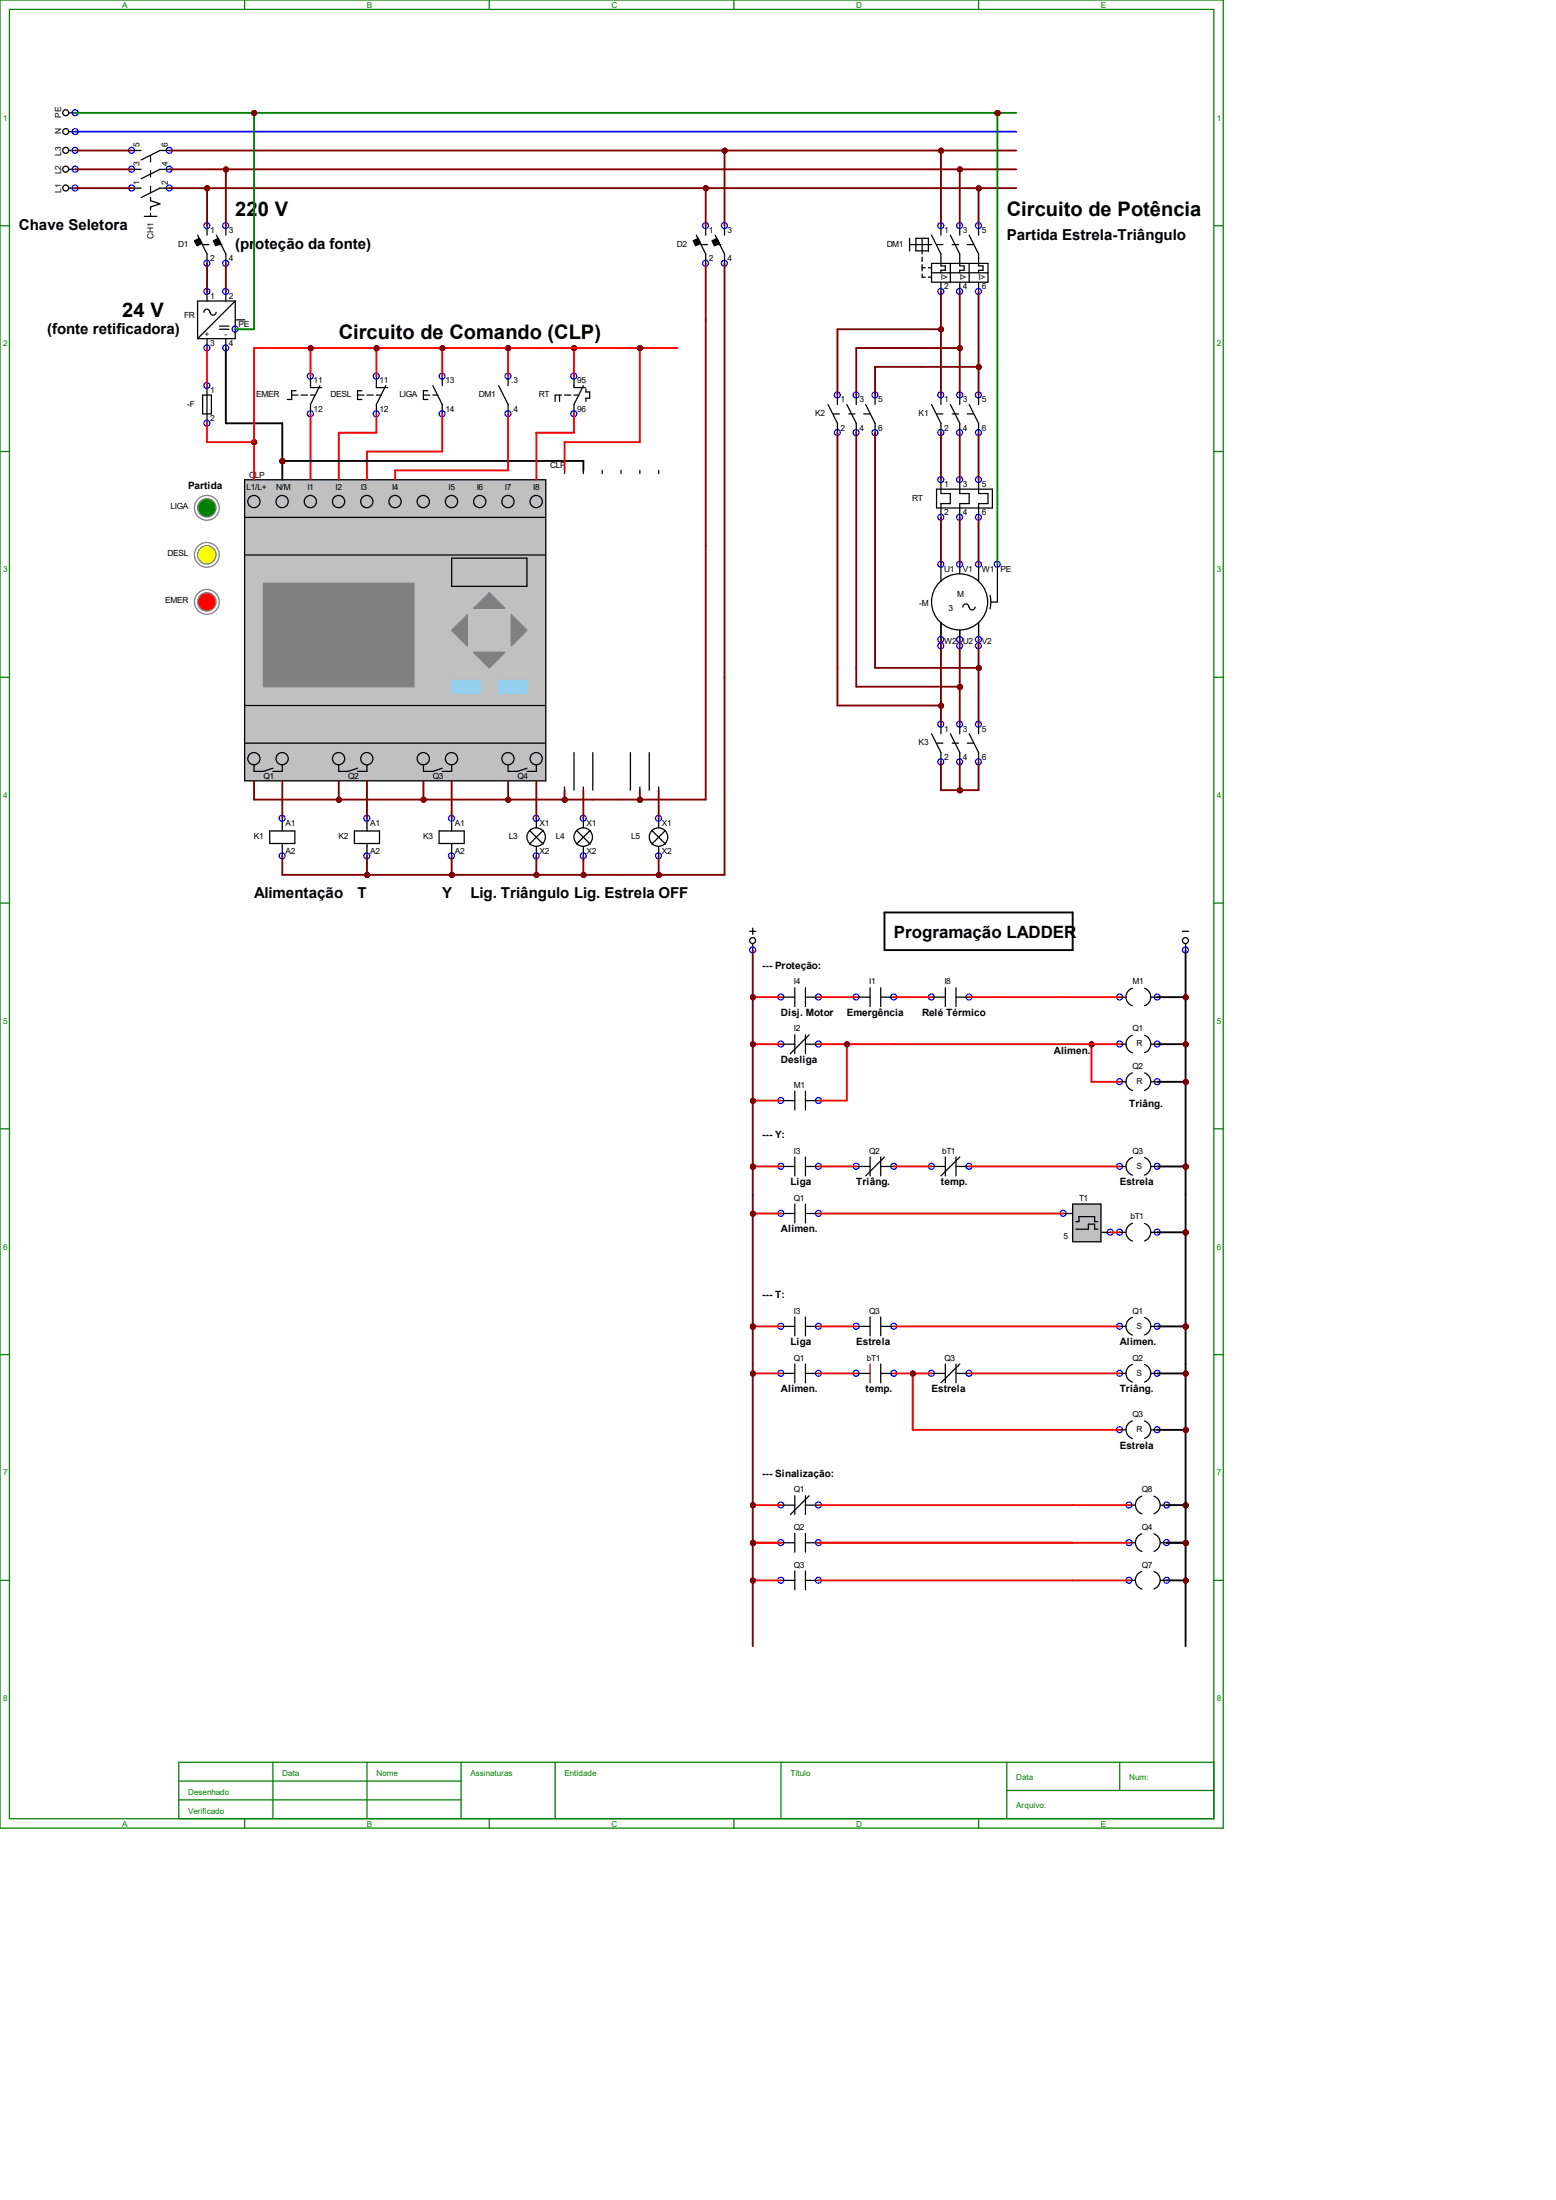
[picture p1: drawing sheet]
<svg xmlns="http://www.w3.org/2000/svg" width="210mm" height="297mm" viewBox="0 0 210 297" stroke-linecap="round" stroke-linejoin="round" font-family="sans-serif">
<g fill="none" stroke="#008000" stroke-width=".17">
<path d="M0 0h165.1v246.8h-165.1zM1.3 1.3h162.5v244.2h-162.5zM33 0v1.3M66 0v1.3M99.1 0v1.3M132.1 0v1.3M0 30.5h1.3M163.8 30.5h1.3M0 61h1.3M163.8 61h1.3M0 91.4h1.3M163.8 91.4h1.3"/>
<path d="M0 121.9h1.3M163.8 121.9h1.3M0 152.4h1.3M163.8 152.4h1.3M0 182.9h1.3M163.8 182.9h1.3M0 213.4h1.3M163.8 213.4h1.3M36.8 237.9v7.6M49.5 237.9v7.6M62.2 237.9v7.6M74.9 237.9v7.6"/>
<path d="M105.4 237.9v7.6M135.9 237.9v7.6M151.1 237.9v3.8M163.8 237.9h-139.7v7.6M24.1 240.5h38.1M24.1 243h38.1M33 245.5v1.3M66 245.5v1.3M99.1 245.5v1.3M132.1 245.5v1.3M135.9 241.7h27.9"/>
</g>
<circle cx="160" cy="157.5" r=".28" fill="#f00" stroke="#800000" stroke-width=".17"/>
<g fill="none" stroke="#000" stroke-width=".17">
<path d="M9.3 17.8h.9M9.3 15.2h.9M9.3 25.4h.9M9.3 22.9h.9M9.3 20.3h.9M17.8 25.4h1.2M17.8 22.9h1.2M17.8 20.3h1.2M19.5 29.2h1.7M20.3 21v.8M20.3 23v.9M20.3 25.1v.9"/>
<path d="M20.3 26.7v.4l1.3 .4-1.3 .4v.5M20.3 28.8v.4M22.9 25.4h-1.3l-2.6 1.3M22.9 22.9h-1.3l-2.6 1.2M22.9 20.3h-1.3l-2.6 1.3M26.7 31.7l1.2 2.6v1.3M27.3 33h.9M27.9 30.5v1.2M27.9 39.4v1.2M29.1 33h.9M29.2 31.7l1.3 2.6v1.3M30.5 30.5v1.2"/>
<path d="M30.5 39.4v1.2M27.9 45.7v1.3M28.3 42.2a.4 .4 0 0 0-.4-.5 .4 .4 0 0 0-.4 .5M29.2 42.2a.4 .4 0 0 1-.4 .3 .4 .4 0 0 1-.4-.3M29.6 44h1.3M29.6 44.4h1.3M30.5 45.7v1.3M31.7 43.2h1.3M31.7 40.6h-5v5.1M31.7 40.6v5.1h-5M31.7 40.6l-5 5.1M101.2 125.7h.8"/>
<path d="M101.6 125.3v.9M101.6 127.4v.9M159.6 125.7h.8M160 127.4v.9"/>
<circle cx="8.9" cy="15.2" r=".4"/>
<circle cx="8.9" cy="17.8" r=".4"/>
<circle cx="8.9" cy="20.3" r=".4"/>
<circle cx="8.9" cy="25.4" r=".4"/>
<circle cx="8.9" cy="22.8" r=".4"/>
<circle cx="101.6" cy="127" r=".4"/>
<circle cx="160" cy="127" r=".4"/>
</g>
<g fill="none" stroke="#00f" stroke-width=".17">
<circle cx="10.1" cy="15.2" r=".4"/>
<circle cx="10.1" cy="17.8" r=".4"/>
<circle cx="10.1" cy="22.8" r=".4"/>
<circle cx="10.1" cy="25.4" r=".4"/>
<circle cx="10.1" cy="20.3" r=".4"/>
<circle cx="17.8" cy="22.8" r=".4"/>
<circle cx="17.8" cy="25.4" r=".4"/>
<circle cx="17.8" cy="20.3" r=".4"/>
<circle cx="22.8" cy="22.8" r=".4"/>
<circle cx="22.8" cy="20.3" r=".4"/>
<circle cx="22.8" cy="25.4" r=".4"/>
<circle cx="27.9" cy="39.3" r=".4"/>
<circle cx="27.9" cy="30.5" r=".4"/>
<circle cx="27.9" cy="35.5" r=".4"/>
<circle cx="30.5" cy="39.3" r=".4"/>
<circle cx="30.5" cy="35.5" r=".4"/>
<circle cx="30.5" cy="30.5" r=".4"/>
<circle cx="27.9" cy="47" r=".4"/>
<circle cx="30.5" cy="47" r=".4"/>
<circle cx="31.7" cy="44.4" r=".4"/>
<circle cx="101.6" cy="128.2" r=".4"/>
<circle cx="160" cy="128.2" r=".4"/>
</g>
<g fill="#000" stroke="#000" stroke-width=".17">
<path d="M26.2 32.5l.7-.3 .4 .7-.7 .3z" fill-rule="evenodd"/>
<path d="M28.8 32.5l.7-.3 .3 .7-.7 .3z" fill-rule="evenodd"/>
</g>
<g fill="#f00" stroke="#800000" stroke-width=".17">
<circle cx="28" cy="25.4" r=".28"/>
<circle cx="30.5" cy="22.9" r=".28"/>
<circle cx="34.3" cy="15.3" r=".28"/>
</g>
<g fill="none" stroke="#00f" stroke-width=".17">
<circle cx="27.9" cy="57.1" r=".4"/>
<circle cx="27.9" cy="52" r=".4"/>
</g>
<g fill="none" stroke="#000" stroke-width=".17">
<path d="M27.3 53.3h1.2v2.6h-1.2zM27.9 52.1v5M33 64.8h40.7v40.6h-40.7zM33 69.8h40.7M33 74.9h40.7M61 75.4h10.1v3.8h-10.1zM33 95.2h40.7M33 100.3h40.7M34.3 103.3v.8h1.3l1.2-.4M38.1 103.3v.8h-1.3M45.7 103.3v.8h1.3l1.3-.4M49.5 103.3v.8h-1.2"/>
<path d="M57.1 103.3v.8h1.3l1.3-.4M61 103.3v.8h-1.3M68.6 103.3v.8h1.2l1.3-.4M72.4 103.3v.8h-1.3"/>
<circle cx="34.3" cy="67.7" r=".83"/>
<circle cx="38.1" cy="67.7" r=".83"/>
<circle cx="41.9" cy="67.7" r=".83"/>
<circle cx="45.7" cy="67.7" r=".83"/>
<circle cx="49.5" cy="67.7" r=".83"/>
<circle cx="53.3" cy="67.7" r=".83"/>
<circle cx="57.1" cy="67.7" r=".83"/>
<circle cx="60.9" cy="67.7" r=".83"/>
<circle cx="64.7" cy="67.7" r=".83"/>
<circle cx="68.6" cy="67.7" r=".83"/>
<circle cx="72.4" cy="67.7" r=".83"/>
<circle cx="34.3" cy="102.4" r=".83"/>
<circle cx="38.1" cy="102.4" r=".83"/>
<circle cx="45.7" cy="102.4" r=".83"/>
<circle cx="49.5" cy="102.4" r=".83"/>
<circle cx="57.1" cy="102.4" r=".83"/>
<circle cx="60.9" cy="102.4" r=".83"/>
<circle cx="68.6" cy="102.4" r=".83"/>
<circle cx="72.4" cy="102.4" r=".83"/>
</g>
<path d="M33 64.8h40.7v40.6h-40.7z" fill-rule="evenodd" fill="#c0c0c0" stroke="#c0c0c0" stroke-width=".17"/>
<g fill="#808080" stroke="#808080" stroke-width=".17">
<path d="M35.6 78.7h20.3v14h-20.3z" fill-rule="evenodd"/>
<path d="M63.9 88.1h4.3l-2.2 2.1z" fill-rule="evenodd"/>
<path d="M66 80l2.2 2.1h-4.3z" fill-rule="evenodd"/>
<path d="M61 85.1l2.1-2.1v4.2z" fill-rule="evenodd"/>
<path d="M69 83l2.1 2.1-2.1 2.1z" fill-rule="evenodd"/>
</g>
<g fill="#96d0ff" stroke="#96d0ff" stroke-width=".17">
<path d="M61 91.9h3.8v1.7h-3.8z" fill-rule="evenodd"/>
<path d="M67.3 91.9h3.8v1.7h-3.8z" fill-rule="evenodd"/>
</g>
<circle cx="34.3" cy="59.7" r=".28" fill="#f00" stroke="#800000" stroke-width=".17"/>
<g fill="none" stroke="#00f" stroke-width=".17">
<circle cx="41.9" cy="55.9" r=".4"/>
<circle cx="41.9" cy="50.8" r=".4"/>
<circle cx="59.7" cy="50.8" r=".4"/>
<circle cx="59.7" cy="55.9" r=".4"/>
<circle cx="68.6" cy="55.9" r=".4"/>
<circle cx="68.6" cy="50.8" r=".4"/>
</g>
<g fill="none" stroke="#000" stroke-width=".17">
<path d="M39.4 53.3h.8M40 52.7h-.6v1.2h-.6M40.6 53.3h.9M41.9 50.8v1.5h1.5M41.9 53.3h.7M43.2 52.1l-1.3 2.5v1.3M57.1 53.3h.9M57.7 52.7h-.6v1.2h.6M58.4 53.3h.7M58.4 52.1l1.3 2.5v1.3M59.7 50.8v1.3M67.3 52.1l1.3 2.5v1.3"/>
<path d="M68.6 50.8v1.3"/>
</g>
<g fill="#f00" stroke="#800000" stroke-width=".17">
<circle cx="41.9" cy="47" r=".28"/>
<circle cx="50.8" cy="47" r=".28"/>
<circle cx="59.7" cy="47" r=".28"/>
<circle cx="68.6" cy="47" r=".28"/>
</g>
<g fill="none" stroke="#00f" stroke-width=".17">
<circle cx="50.8" cy="55.9" r=".4"/>
<circle cx="50.8" cy="50.8" r=".4"/>
<circle cx="38.1" cy="115.5" r=".4"/>
<circle cx="38.1" cy="110.5" r=".4"/>
<circle cx="72.4" cy="115.5" r=".4"/>
<circle cx="72.4" cy="110.5" r=".4"/>
</g>
<g fill="none" stroke="#000" stroke-width=".17">
<path d="M48.3 53.3h.8M48.9 52.7h-.6v1.2h.6M49.5 53.3h.9M50.8 50.8v1.5h1.5M50.8 53.3h.7M52.1 52.1l-1.3 2.5v1.3M36.4 112.2h3.4v1.7h-3.4zM38.1 110.5v1.7M38.1 113.9v1.7M71.5 112.1l1.8 1.9M72.4 110.5v1.3M72.4 114.3v1.3"/>
<path d="M73.3 112.1l-1.8 1.9"/>
<circle cx="72.4" cy="113" r="1.25"/>
</g>
<g fill="#f00" stroke="#800000" stroke-width=".17">
<circle cx="45.7" cy="108" r=".28"/>
<circle cx="57.2" cy="108" r=".28"/>
<circle cx="68.6" cy="108" r=".28"/>
<circle cx="49.6" cy="118.1" r=".28"/>
<circle cx="61" cy="118.1" r=".28"/>
<circle cx="72.4" cy="118.1" r=".28"/>
</g>
<g fill="none" stroke="#00f" stroke-width=".17">
<circle cx="95.2" cy="30.5" r=".4"/>
<circle cx="95.2" cy="35.5" r=".4"/>
<circle cx="97.8" cy="30.5" r=".4"/>
<circle cx="97.8" cy="35.5" r=".4"/>
</g>
<path d="M94 31.7l1.2 2.6v1.3M94.7 33h.8M95.2 30.5v1.2M96.4 33h.9M96.5 31.7l1.3 2.6v1.3M97.8 30.5v1.2" fill="none" stroke="#000" stroke-width=".17"/>
<g fill="#000" stroke="#000" stroke-width=".17">
<path d="M93.6 32.5l.6-.3 .4 .7-.7 .3z" fill-rule="evenodd"/>
<path d="M96.1 32.5l.7-.3 .3 .7-.7 .3z" fill-rule="evenodd"/>
</g>
<g fill="#f00" stroke="#800000" stroke-width=".17">
<circle cx="95.3" cy="25.4" r=".28"/>
<circle cx="97.8" cy="20.3" r=".28"/>
</g>
<circle cx="27.9" cy="74.9" r="1.67" fill="none" stroke="#808080" stroke-width=".17"/>
<circle cx="27.9" cy="74.9" r="1.25" fill="#ff0" stroke="#808080" stroke-width=".17"/>
<circle cx="27.9" cy="68.6" r="1.67" fill="none" stroke="#808080" stroke-width=".17"/>
<circle cx="27.9" cy="68.6" r="1.25" fill="#008000" stroke="#808080" stroke-width=".17"/>
<g fill="none" stroke="#00f" stroke-width=".17">
<circle cx="127" cy="39.3" r=".4"/>
<circle cx="127" cy="30.5" r=".4"/>
<circle cx="129.5" cy="39.3" r=".4"/>
<circle cx="129.5" cy="30.5" r=".4"/>
<circle cx="132.1" cy="39.3" r=".4"/>
<circle cx="132.1" cy="30.5" r=".4"/>
<circle cx="127" cy="53.3" r=".4"/>
<circle cx="127" cy="58.4" r=".4"/>
<circle cx="129.5" cy="58.4" r=".4"/>
<circle cx="129.5" cy="53.3" r=".4"/>
<circle cx="132.1" cy="58.4" r=".4"/>
<circle cx="132.1" cy="53.3" r=".4"/>
</g>
<g fill="none" stroke="#000" stroke-width=".17">
<path d="M122.8 32.2v1.7M122.8 33h2.9M123.6 32.2h1.7v1.7h-1.7zM124.5 32.2v2.1M124.5 34.7v.6M124.5 35.7v.9M124.5 37v.4h.4M124.5 36.2h.4M125.3 36.2h.4M125.3 37.4h.4M125.7 31.7l1.3 2.6v1.6h.6v.6h-.6v.3M125.7 35.6h7.6v2.5h-7.6z"/>
<path d="M125.7 36.8h7.6M126.4 33h.9M127 30.5v1.2M127 38.1v1.3M128.3 31.7l1.2 2.6v1.6h.6v.6h-.6v.3M128.3 35.6v2.5M128.5 33h.9M129.5 30.5v1.2M129.5 38.1v1.3M130.6 33h.8M130.8 31.7l1.3 2.6v1.6h.6v.6h-.6v.3M130.8 35.6v2.5"/>
<path d="M132.1 30.5v1.2M132.1 38.1v1.3M125.7 54.6l1.3 2.5v1.3M126.4 55.9h.9M127 53.3v1.3M128.3 54.6l1.2 2.5v1.3M128.5 55.9h.9M129.5 53.3v1.3M130.6 55.9h.8M130.8 54.6l1.3 2.5v1.3M132.1 53.3v1.3"/>
</g>
<circle cx="134.6" cy="15.3" r=".28" fill="#f00" stroke="#800000" stroke-width=".17"/>
<g fill="none" stroke="#00f" stroke-width=".17">
<circle cx="105.4" cy="157.5" r=".4"/>
<circle cx="110.5" cy="157.5" r=".4"/>
</g>
<path d="M105.4 157.5h1.9M107.3 156.2v2.5M108.7 157.5h1.8M108.7 156.2v2.5" fill="none" stroke="#000" stroke-width=".17"/>
<g fill="#f00" stroke="#800000" stroke-width=".17">
<circle cx="101.6" cy="157.5" r=".28"/>
<circle cx="127" cy="20.3" r=".28"/>
<circle cx="129.6" cy="22.9" r=".28"/>
<circle cx="132.1" cy="25.4" r=".28"/>
</g>
<g fill="none" stroke="#00f" stroke-width=".17">
<circle cx="105.4" cy="134.6" r=".4"/>
<circle cx="110.5" cy="134.6" r=".4"/>
<circle cx="115.5" cy="134.6" r=".4"/>
<circle cx="120.6" cy="134.6" r=".4"/>
<circle cx="151.1" cy="134.6" r=".4"/>
<circle cx="156.2" cy="134.6" r=".4"/>
</g>
<path d="M105.4 134.6h1.9M107.3 133.3v2.6M108.7 134.6h1.8M108.7 133.3v2.6M115.6 134.6h1.8M117.4 133.3v2.6M118.9 134.6h1.7M118.9 133.3v2.6M151.1 134.6h.9M152.8 133.4a1.25 1.25 0 0 0-.8 1.2 1.25 1.25 0 0 0 .9 1.2M154.5 133.4a1.25 1.25 0 0 1 .8 1.2 1.25 1.25 0 0 1-.8 1.2M155.4 134.6h.8" fill="none" stroke="#000" stroke-width=".17"/>
<g fill="#f00" stroke="#800000" stroke-width=".17">
<circle cx="101.6" cy="134.6" r=".28"/>
<circle cx="160" cy="157.5" r=".28"/>
<circle cx="160" cy="134.6" r=".28"/>
</g>
<g fill="none" stroke="#00f" stroke-width=".17">
<circle cx="152.4" cy="208.3" r=".4"/>
<circle cx="152.4" cy="203.2" r=".4"/>
<circle cx="157.5" cy="203.2" r=".4"/>
<circle cx="157.5" cy="208.3" r=".4"/>
</g>
<path d="M152.4 203.2h.8M152.4 208.3h.8M154.1 202a1.25 1.25 0 0 0-.9 1.2 1.25 1.25 0 0 0 .9 1.2M154.1 207.1a1.25 1.25 0 0 0-.9 1.2 1.25 1.25 0 0 0 .9 1.2M155.8 202a1.25 1.25 0 0 1 .8 1.2 1.25 1.25 0 0 1-.9 1.2M155.8 207.1a1.25 1.25 0 0 1 .8 1.2 1.25 1.25 0 0 1-.9 1.1M156.6 203.2h.9M156.6 208.3h.9" fill="none" stroke="#000" stroke-width=".17"/>
<g fill="#f00" stroke="#800000" stroke-width=".17">
<circle cx="160" cy="203.2" r=".28"/>
<circle cx="160" cy="208.3" r=".28"/>
<circle cx="101.6" cy="203.2" r=".28"/>
<circle cx="101.6" cy="208.3" r=".28"/>
</g>
<g fill="none" stroke="#00f" stroke-width=".17">
<circle cx="113" cy="53.3" r=".4"/>
<circle cx="113" cy="58.4" r=".4"/>
<circle cx="115.5" cy="58.4" r=".4"/>
<circle cx="115.5" cy="53.3" r=".4"/>
<circle cx="118.1" cy="53.3" r=".4"/>
<circle cx="118.1" cy="58.4" r=".4"/>
<circle cx="49.5" cy="110.5" r=".4"/>
<circle cx="49.5" cy="115.5" r=".4"/>
</g>
<path d="M111.8 54.6l1.2 2.5v1.3M112.4 55.9h.9M113 53.3v1.3M114.3 54.6l1.3 2.5v1.3M114.6 55.9h.8M115.6 53.3v1.3M116.6 55.9h.8M116.8 54.6l1.3 2.5v1.3M118.1 53.3v1.3M47.8 112.2h3.4v1.7h-3.4zM49.5 110.5v1.7M49.5 113.9v1.7" fill="none" stroke="#000" stroke-width=".17"/>
<g fill="#f00" stroke="#800000" stroke-width=".17">
<circle cx="127" cy="44.5" r=".28"/>
<circle cx="129.6" cy="47" r=".28"/>
<circle cx="132.1" cy="49.6" r=".28"/>
</g>
<g fill="none" stroke="#000" stroke-width=".17">
<path d="M76.2 63.5v.4M78.7 63.5v.4M81.3 63.5v.4M83.8 63.5v.4M86.4 63.5v.4M88.9 63.5v.4M76.2 106.3v.4M77.5 101.6v5.1M78.7 106.3v.4M80 101.6v5.1M85.1 101.6v5.1M86.4 106.3v.4"/>
<path d="M87.6 101.6v5.1M88.9 106.3v.4"/>
</g>
<g fill="#f00" stroke="#800000" stroke-width=".17">
<circle cx="76.2" cy="108" r=".28"/>
<circle cx="86.4" cy="108" r=".28"/>
<circle cx="38.1" cy="62.3" r=".28"/>
<circle cx="77.5" cy="47" r=".28"/>
</g>
<circle cx="27.9" cy="81.3" r="1.67" fill="none" stroke="#808080" stroke-width=".17"/>
<circle cx="27.9" cy="81.3" r="1.25" fill="#f00" stroke="#808080" stroke-width=".17"/>
<g fill="none" stroke="#00f" stroke-width=".17">
<circle cx="78.7" cy="110.5" r=".4"/>
<circle cx="78.7" cy="115.5" r=".4"/>
<circle cx="88.9" cy="110.5" r=".4"/>
<circle cx="88.9" cy="115.5" r=".4"/>
</g>
<g fill="none" stroke="#000" stroke-width=".17">
<path d="M77.8 112.1l1.9 1.9M78.7 110.5v1.3M78.7 114.3v1.3M79.7 112.1l-1.9 1.9M88 112.1l1.8 1.9M88.9 110.5v1.3M88.9 114.3v1.3M89.8 112.1l-1.8 1.9"/>
<circle cx="78.7" cy="113" r="1.25"/>
<circle cx="88.9" cy="113" r="1.25"/>
</g>
<g fill="#f00" stroke="#800000" stroke-width=".17">
<circle cx="88.9" cy="118.1" r=".28"/>
<circle cx="78.8" cy="118.1" r=".28"/>
</g>
<g fill="none" stroke="#00f" stroke-width=".17">
<circle cx="77.4" cy="50.8" r=".4"/>
<circle cx="77.4" cy="55.9" r=".4"/>
<circle cx="125.7" cy="134.6" r=".4"/>
<circle cx="130.8" cy="134.6" r=".4"/>
<circle cx="115.5" cy="157.5" r=".4"/>
<circle cx="120.6" cy="157.5" r=".4"/>
<circle cx="105.4" cy="163.8" r=".4"/>
<circle cx="110.5" cy="163.8" r=".4"/>
<circle cx="143.5" cy="163.8" r=".4"/>
<circle cx="149.8" cy="166.3" r=".4"/>
</g>
<g fill="none" stroke="#000" stroke-width=".17">
<path d="M75.5 53.3v.9M75.8 53.3h-.9v.9M76.2 53.3h.8M77.5 50.8v1.5h1.5M77.5 53.3h.6M78.7 52.1l-1.2 2.5v1.3M79.1 52.5v.4h.5v.9h-.5v.4M125.7 134.6h1.9M127.6 133.3v2.6M129 134.6h1.8M129 133.3v2.6M115.6 157.5h1.8"/>
<path d="M117.4 156.2v2.5M118.9 157.5h1.7M118.9 156.2v2.5M119.4 156.2l-2.6 2.5M105.4 163.8h1.9M107.3 162.6v2.5M108.7 163.8h1.8M108.7 162.6v2.5M143.5 163.8h1.3M144.8 162.6h3.8v5h-3.8zM145.2 164.9h.4v-.6h2.1v.6h.5M145.2 165.9h1.7v-.6h.8v.6h.5"/>
<path d="M148.6 166.4h1.3"/>
</g>
<path d="M144.8 162.6h3.8v5h-3.8z" fill-rule="evenodd" fill="#c0c0c0" stroke="#c0c0c0" stroke-width=".17"/>
<g fill="#f00" stroke="#800000" stroke-width=".17">
<circle cx="101.6" cy="163.9" r=".28"/>
<circle cx="160" cy="166.4" r=".28"/>
</g>
<circle cx="160" cy="179.1" r=".28" fill="#f00" stroke="#000" stroke-width=".17"/>
<g fill="none" stroke="#00f" stroke-width=".17">
<circle cx="105.4" cy="179" r=".4"/>
<circle cx="110.5" cy="179" r=".4"/>
</g>
<path d="M105.4 179.1h1.9M107.3 177.8v2.5M108.7 179.1h1.8M108.7 177.8v2.5" fill="none" stroke="#000" stroke-width=".17"/>
<circle cx="101.6" cy="179.1" r=".28" fill="#f00" stroke="#800000" stroke-width=".17"/>
<g fill="none" stroke="#00f" stroke-width=".17">
<circle cx="105.4" cy="185.4" r=".4"/>
<circle cx="110.5" cy="185.4" r=".4"/>
</g>
<path d="M105.4 185.4h1.9M107.3 184.1v2.6M108.7 185.4h1.8M108.7 184.1v2.6" fill="none" stroke="#000" stroke-width=".17"/>
<circle cx="101.6" cy="185.4" r=".28" fill="#f00" stroke="#000" stroke-width=".17"/>
<circle cx="160" cy="179.1" r=".28" fill="#f00" stroke="#800000" stroke-width=".17"/>
<g fill="none" stroke="#00f" stroke-width=".17">
<circle cx="115.5" cy="179" r=".4"/>
<circle cx="120.6" cy="179" r=".4"/>
<circle cx="125.7" cy="185.4" r=".4"/>
<circle cx="130.8" cy="185.4" r=".4"/>
<circle cx="105.4" cy="208.3" r=".4"/>
<circle cx="110.5" cy="208.3" r=".4"/>
<circle cx="152.4" cy="213.3" r=".4"/>
<circle cx="157.5" cy="213.3" r=".4"/>
</g>
<g fill="none" stroke="#000" stroke-width=".17">
<path d="M115.6 179.1h1.8M117.4 177.8v2.5M118.9 179.1h1.7M118.9 177.8v2.5M125.7 185.4h1.9M127.6 184.1v2.6M129 185.4h1.8M129 184.1v2.6M129.5 184.1l-2.5 2.6M105.4 208.3h1.9M107.3 207v2.5M108.7 208.3h1.8"/>
<path d="M108.7 207v2.5M152.4 213.4h.8M154.1 212.2a1.25 1.25 0 0 0-.9 1.1 1.25 1.25 0 0 0 .9 1.2M155.8 212.2a1.25 1.25 0 0 1 .8 1.1 1.25 1.25 0 0 1-.9 1.2M156.6 213.4h.9"/>
</g>
<g fill="#f00" stroke="#800000" stroke-width=".17">
<circle cx="160" cy="208.3" r=".28"/>
<circle cx="160" cy="213.4" r=".28"/>
<circle cx="101.6" cy="208.3" r=".28"/>
<circle cx="101.6" cy="213.4" r=".28"/>
</g>
<g fill="none" stroke="#00f" stroke-width=".17">
<circle cx="105.4" cy="213.3" r=".4"/>
<circle cx="110.5" cy="213.3" r=".4"/>
</g>
<path d="M105.4 213.4h1.9M107.3 212.1v2.5M108.7 213.4h1.8M108.7 212.1v2.5" fill="none" stroke="#000" stroke-width=".17"/>
<circle cx="38.1" cy="62.3" r=".28" fill="#f00" stroke="#800000" stroke-width=".17"/>
<g fill="none" stroke="#00f" stroke-width=".17">
<circle cx="151.1" cy="166.3" r=".4"/>
<circle cx="156.2" cy="166.3" r=".4"/>
<circle cx="105.4" cy="203.2" r=".4"/>
<circle cx="110.5" cy="203.2" r=".4"/>
</g>
<path d="M151.1 166.4h.9M152.8 165.2a1.25 1.25 0 0 0-.8 1.2 1.25 1.25 0 0 0 .9 1.1M154.5 165.2a1.25 1.25 0 0 1 .8 1.2 1.25 1.25 0 0 1-.8 1.1M155.4 166.4h.8M105.4 203.2h1.9M107.3 201.9v2.6M108.7 203.2h1.8M108.7 201.9v2.6M109.2 201.9l-2.5 2.6" fill="none" stroke="#000" stroke-width=".17"/>
<circle cx="160" cy="166.4" r=".28" fill="#f00" stroke="#800000" stroke-width=".17"/>
<g fill="none" stroke="#00f" stroke-width=".17">
<circle cx="127" cy="76.2" r=".4"/>
<circle cx="129.5" cy="76.2" r=".4"/>
<circle cx="132.1" cy="76.2" r=".4"/>
<circle cx="134.6" cy="76.2" r=".4"/>
<circle cx="127" cy="87.2" r=".4"/>
<circle cx="127" cy="97.8" r=".4"/>
<circle cx="127" cy="86.3" r=".4"/>
<circle cx="129.5" cy="86.3" r=".4"/>
<circle cx="129.5" cy="97.8" r=".4"/>
<circle cx="129.5" cy="87.2" r=".4"/>
<circle cx="132.1" cy="97.8" r=".4"/>
<circle cx="132.1" cy="86.3" r=".4"/>
<circle cx="132.1" cy="87.2" r=".4"/>
<circle cx="127" cy="102.8" r=".4"/>
<circle cx="129.5" cy="102.8" r=".4"/>
<circle cx="132.1" cy="102.8" r=".4"/>
</g>
<g fill="none" stroke="#000" stroke-width=".17">
<path d="M127 76.2v2.3M129.5 76.2v1.3M132.1 76.2v2.3M134.6 76.2v5.1h-.8M125.7 99.1l1.3 2.5v1.3M127 84.1v2.3M127 97.8v1.3M128.3 99.1l1.2 2.5v1.3M129.5 85.1v1.3M129.5 97.8v1.3M130.8 82a.4 .4 0 0 0-.4-.5 .4 .4 0 0 0-.4 .5M130.8 99.1l1.3 2.5v1.3"/>
<path d="M131.6 82a.4 .4 0 0 1-.4 .3 .4 .4 0 0 1-.4-.3M132.1 84.1v2.3M132.1 97.8v1.3M133.6 80.4l.1 .9-.1 .9M126.4 100.3h.9M128.5 100.3h.9M130.6 100.3h.8"/>
<circle cx="129.5" cy="81.3" r="3.8"/>
</g>
<path d="M119.4 123.2h25.4v5.1h-25.4z" fill="none" stroke="#000" stroke-width=".25"/>
<circle cx="129.6" cy="106.7" r=".28" fill="#f00" stroke="#800000" stroke-width=".17"/>
<g fill="none" stroke="#00f" stroke-width=".17">
<circle cx="127" cy="64.7" r=".4"/>
<circle cx="127" cy="69.8" r=".4"/>
<circle cx="129.5" cy="69.8" r=".4"/>
<circle cx="129.5" cy="64.7" r=".4"/>
<circle cx="132.1" cy="64.7" r=".4"/>
<circle cx="132.1" cy="69.8" r=".4"/>
</g>
<path d="M126.4 66h7.5v2.6h-7.5zM127 64.8v1.8h1.3v1.4h-1.3v1.8M129.5 64.8v1.8h1.3v1.4h-1.3v1.8M132.1 64.8v1.8h1.2v1.4h-1.2v1.8" fill="none" stroke="#000" stroke-width=".17"/>
<circle cx="134.6" cy="15.3" r=".28" fill="#f00" stroke="#800000" stroke-width=".17"/>
<g fill="none" stroke="#00f" stroke-width=".17">
<circle cx="60.9" cy="110.5" r=".4"/>
<circle cx="60.9" cy="115.5" r=".4"/>
</g>
<path d="M59.3 112.2h3.4v1.7h-3.4zM61 110.5v1.7M61 113.9v1.7" fill="none" stroke="#000" stroke-width=".17"/>
<circle cx="86.4" cy="47" r=".28" fill="#f00" stroke="#800000" stroke-width=".17"/>
<g fill="none" stroke="#00f" stroke-width=".17">
<circle cx="125.7" cy="157.5" r=".4"/>
<circle cx="130.8" cy="157.5" r=".4"/>
</g>
<path d="M125.7 157.5h1.9M127.6 156.2v2.5M129 157.5h1.8M129 156.2v2.5M129.5 156.2l-2.5 2.5" fill="none" stroke="#000" stroke-width=".17"/>
<circle cx="101.6" cy="141" r=".28" fill="#f00" stroke="#800000" stroke-width=".17"/>
<g fill="none" stroke="#00f" stroke-width=".17">
<circle cx="151.1" cy="157.5" r=".4"/>
<circle cx="151.1" cy="146" r=".4"/>
<circle cx="151.1" cy="140.9" r=".4"/>
<circle cx="156.2" cy="140.9" r=".4"/>
<circle cx="156.2" cy="146" r=".4"/>
<circle cx="156.2" cy="157.5" r=".4"/>
</g>
<path d="M152.8 139.8a1.25 1.25 0 0 0-.8 1.2 1.25 1.25 0 0 0 .9 1.1M154.5 139.8a1.25 1.25 0 0 1 .8 1.2 1.25 1.25 0 0 1-.8 1.1M151.1 157.5h.9M151.1 141h.9M151.1 146h.9M152.8 156.3a1.25 1.25 0 0 0-.8 1.2 1.25 1.25 0 0 0 .9 1.2M152.8 144.8a1.25 1.25 0 0 0-.8 1.2 1.25 1.25 0 0 0 .9 1.2M154.5 156.3a1.25 1.25 0 0 1 .8 1.2 1.25 1.25 0 0 1-.8 1.1M154.5 144.9a1.25 1.25 0 0 1 .8 1.1 1.25 1.25 0 0 1-.8 1.2M155.4 157.5h.8M155.4 141h.8M155.4 146h.8" fill="none" stroke="#000" stroke-width=".17"/>
<g fill="#f00" stroke="#800000" stroke-width=".17">
<circle cx="147.3" cy="141" r=".28"/>
<circle cx="160" cy="141" r=".28"/>
</g>
<g fill="none" stroke="#00f" stroke-width=".17">
<circle cx="151.1" cy="179" r=".4"/>
<circle cx="156.2" cy="179" r=".4"/>
<circle cx="115.5" cy="185.4" r=".4"/>
<circle cx="120.6" cy="185.4" r=".4"/>
</g>
<path d="M151.1 179.1h.9M152.8 177.9a1.25 1.25 0 0 0-.8 1.2 1.25 1.25 0 0 0 .9 1.1M154.5 177.9a1.25 1.25 0 0 1 .8 1.2 1.25 1.25 0 0 1-.8 1.1M155.4 179.1h.8M115.6 185.4h1.8M118.9 185.4h1.7M118.9 184.1v2.6" fill="none" stroke="#000" stroke-width=".17"/>
<path d="M117.4 184.1v2.6" fill="none" stroke="#800000" stroke-width=".17"/>
<circle cx="123.2" cy="185.4" r=".28" fill="#f00" stroke="#800000" stroke-width=".17"/>
<g fill="none" stroke="#00f" stroke-width=".17">
<circle cx="151.1" cy="185.4" r=".4"/>
<circle cx="151.1" cy="193" r=".4"/>
<circle cx="156.2" cy="193" r=".4"/>
<circle cx="156.2" cy="185.4" r=".4"/>
</g>
<path d="M151.1 185.4h.9M151.1 193h.9M152.8 184.2a1.25 1.25 0 0 0-.8 1.2 1.25 1.25 0 0 0 .9 1.2M152.8 191.8a1.25 1.25 0 0 0-.8 1.2 1.25 1.25 0 0 0 .9 1.2M154.5 184.2a1.25 1.25 0 0 1 .8 1.2 1.25 1.25 0 0 1-.8 1.2M154.5 191.8a1.25 1.25 0 0 1 .8 1.2 1.25 1.25 0 0 1-.8 1.2M155.4 185.4h.8M155.4 193h.8" fill="none" stroke="#000" stroke-width=".17"/>
<g fill="#f00" stroke="#800000" stroke-width=".17">
<circle cx="160" cy="185.4" r=".28"/>
<circle cx="160" cy="193.1" r=".28"/>
</g>
<g fill="none" stroke="#00f" stroke-width=".17">
<circle cx="105.4" cy="140.9" r=".4"/>
<circle cx="105.4" cy="148.6" r=".4"/>
<circle cx="110.5" cy="140.9" r=".4"/>
<circle cx="110.5" cy="148.6" r=".4"/>
</g>
<path d="M107.3 139.7v2.5M108.7 139.7v2.5M109.2 139.7l-2.5 2.5M105.4 141h1.9M105.4 148.6h1.9M107.3 147.3v2.6M108.7 141h1.8M108.7 147.3v2.6M108.7 148.6h1.8" fill="none" stroke="#000" stroke-width=".17"/>
<g fill="#f00" stroke="#800000" stroke-width=".17">
<circle cx="132.1" cy="90.2" r=".28"/>
<circle cx="129.6" cy="92.7" r=".28"/>
<circle cx="127" cy="95.3" r=".28"/>
<circle cx="101.6" cy="148.6" r=".28"/>
<circle cx="114.3" cy="141" r=".28"/>
<circle cx="160" cy="146.1" r=".28"/>
</g>
<g fill="#f00" stroke="#800000" stroke-width=".25">
<circle cx="160" cy="157.5" r=".28"/>
<circle cx="28" cy="25.4" r=".28"/>
<circle cx="30.5" cy="22.9" r=".28"/>
<circle cx="34.3" cy="15.3" r=".28"/>
<circle cx="34.3" cy="59.7" r=".28"/>
<circle cx="41.9" cy="47" r=".28"/>
<circle cx="50.8" cy="47" r=".28"/>
<circle cx="59.7" cy="47" r=".28"/>
<circle cx="68.6" cy="47" r=".28"/>
<circle cx="45.7" cy="108" r=".28"/>
<circle cx="57.2" cy="108" r=".28"/>
<circle cx="68.6" cy="108" r=".28"/>
<circle cx="49.6" cy="118.1" r=".28"/>
<circle cx="61" cy="118.1" r=".28"/>
<circle cx="72.4" cy="118.1" r=".28"/>
<circle cx="95.3" cy="25.4" r=".28"/>
<circle cx="97.8" cy="20.3" r=".28"/>
<circle cx="134.6" cy="15.3" r=".28"/>
<circle cx="101.6" cy="157.5" r=".28"/>
<circle cx="127" cy="20.3" r=".28"/>
<circle cx="129.6" cy="22.9" r=".28"/>
<circle cx="132.1" cy="25.4" r=".28"/>
<circle cx="101.6" cy="134.6" r=".28"/>
<circle cx="160" cy="134.6" r=".28"/>
<circle cx="160" cy="203.2" r=".28"/>
<circle cx="160" cy="208.3" r=".28"/>
<circle cx="101.6" cy="203.2" r=".28"/>
<circle cx="101.6" cy="208.3" r=".28"/>
<circle cx="127" cy="44.5" r=".28"/>
<circle cx="129.6" cy="47" r=".28"/>
<circle cx="132.1" cy="49.6" r=".28"/>
<circle cx="76.2" cy="108" r=".28"/>
<circle cx="86.4" cy="108" r=".28"/>
<circle cx="38.1" cy="62.3" r=".28"/>
<circle cx="77.5" cy="47" r=".28"/>
<circle cx="88.9" cy="118.1" r=".28"/>
<circle cx="78.8" cy="118.1" r=".28"/>
<circle cx="101.6" cy="163.9" r=".28"/>
<circle cx="160" cy="166.4" r=".28"/>
<circle cx="160" cy="179.1" r=".28"/>
<circle cx="101.6" cy="179.1" r=".28"/>
<circle cx="101.6" cy="185.4" r=".28"/>
<circle cx="160" cy="213.4" r=".28"/>
<circle cx="101.6" cy="213.4" r=".28"/>
<circle cx="129.6" cy="106.7" r=".28"/>
<circle cx="86.4" cy="47" r=".28"/>
<circle cx="101.6" cy="141" r=".28"/>
<circle cx="147.3" cy="141" r=".28"/>
<circle cx="160" cy="141" r=".28"/>
<circle cx="123.2" cy="185.4" r=".28"/>
<circle cx="160" cy="185.4" r=".28"/>
<circle cx="160" cy="193.1" r=".28"/>
<circle cx="132.1" cy="90.2" r=".28"/>
<circle cx="129.6" cy="92.7" r=".28"/>
<circle cx="127" cy="95.3" r=".28"/>
<circle cx="101.6" cy="148.6" r=".28"/>
<circle cx="114.3" cy="141" r=".28"/>
<circle cx="160" cy="146.1" r=".28"/>
</g>
<g fill="none" stroke="#800000" stroke-width=".25">
<path d="M10.2 20.3h7.6M10.2 22.9h7.6M10.2 25.4h7.6M22.9 20.3h114.3M22.9 22.9h114.3M22.9 25.4h114.3M27.9 25.4v5.1M27.9 35.6v3.8M30.5 22.9v7.6M30.5 35.6v3.8M95.2 35.6v72.3h-60.9v-2.5M95.2 25.4v5.1"/>
<path d="M97.8 35.6v82.5h-59.7v-2.5M97.8 20.3v10.2M127 20.3v10.2M127 39.4v13.9M129.5 22.9v7.6M129.5 39.4v13.9M132.1 25.4v5.1M132.1 39.4v13.9M113 58.4v36.8h14M115.6 58.4v34.3h13.9M118.1 49.5h.1M118.1 49.5v3.8"/>
<path d="M118.1 58.4v31.8h14M118.1 49.5h14M127 58.4v6.4M127 44.4h-14v8.9M129.5 58.4v6.4M129.5 47h-13.9v6.3M132.1 58.4v6.4M127 69.8v6.4M129.5 69.8v6.4M132.1 69.8v6.4M127 86.4v11.4M129.5 86.4v11.4"/>
<path d="M132.1 86.4v11.4M38.1 105.4v5.1M45.7 105.4v2.5M49.5 105.4v5.1M49.5 115.6v2.5M57.1 105.4v2.5M61 105.4v5.1M61 115.6v2.5M68.6 105.4v2.5M72.4 105.4v5.1M72.4 115.6v2.5M76.2 106.7v1.2"/>
<path d="M78.7 106.7v3.8M78.7 115.6v2.5M86.4 106.7v1.2M88.9 106.7v3.8M88.9 115.6v2.5M127 102.9v3.8h5.1v-3.8M129.5 102.9v3.8M101.6 128.3v93.9"/>
</g>
<g fill="#800000" stroke="#800000" stroke-width=".25">
<circle cx="160" cy="157.5" r=".28"/>
<circle cx="28" cy="25.4" r=".28"/>
<circle cx="30.5" cy="22.9" r=".28"/>
<circle cx="34.3" cy="15.3" r=".28"/>
<circle cx="34.3" cy="59.7" r=".28"/>
<circle cx="41.9" cy="47" r=".28"/>
<circle cx="50.8" cy="47" r=".28"/>
<circle cx="59.7" cy="47" r=".28"/>
<circle cx="68.6" cy="47" r=".28"/>
<circle cx="45.7" cy="108" r=".28"/>
<circle cx="57.2" cy="108" r=".28"/>
<circle cx="68.6" cy="108" r=".28"/>
<circle cx="49.6" cy="118.1" r=".28"/>
<circle cx="61" cy="118.1" r=".28"/>
<circle cx="72.4" cy="118.1" r=".28"/>
<circle cx="95.3" cy="25.4" r=".28"/>
<circle cx="97.8" cy="20.3" r=".28"/>
<circle cx="134.6" cy="15.3" r=".28"/>
<circle cx="101.6" cy="157.5" r=".28"/>
<circle cx="127" cy="20.3" r=".28"/>
<circle cx="129.6" cy="22.9" r=".28"/>
<circle cx="132.1" cy="25.4" r=".28"/>
<circle cx="101.6" cy="134.6" r=".28"/>
<circle cx="160" cy="134.6" r=".28"/>
<circle cx="160" cy="203.2" r=".28"/>
<circle cx="160" cy="208.3" r=".28"/>
<circle cx="101.6" cy="203.2" r=".28"/>
<circle cx="101.6" cy="208.3" r=".28"/>
<circle cx="127" cy="44.5" r=".28"/>
<circle cx="129.6" cy="47" r=".28"/>
<circle cx="132.1" cy="49.6" r=".28"/>
<circle cx="76.2" cy="108" r=".28"/>
<circle cx="86.4" cy="108" r=".28"/>
<circle cx="38.1" cy="62.3" r=".28"/>
<circle cx="77.5" cy="47" r=".28"/>
<circle cx="88.9" cy="118.1" r=".28"/>
<circle cx="78.8" cy="118.1" r=".28"/>
<circle cx="101.6" cy="163.9" r=".28"/>
<circle cx="160" cy="166.4" r=".28"/>
<circle cx="160" cy="179.1" r=".28"/>
<circle cx="101.6" cy="179.1" r=".28"/>
<circle cx="101.6" cy="185.4" r=".28"/>
<circle cx="160" cy="213.4" r=".28"/>
<circle cx="101.6" cy="213.4" r=".28"/>
<circle cx="129.6" cy="106.7" r=".28"/>
<circle cx="86.4" cy="47" r=".28"/>
<circle cx="101.6" cy="141" r=".28"/>
<circle cx="147.3" cy="141" r=".28"/>
<circle cx="160" cy="141" r=".28"/>
<circle cx="123.2" cy="185.4" r=".28"/>
<circle cx="160" cy="185.4" r=".28"/>
<circle cx="160" cy="193.1" r=".28"/>
<circle cx="132.1" cy="90.2" r=".28"/>
<circle cx="129.6" cy="92.7" r=".28"/>
<circle cx="127" cy="95.3" r=".28"/>
<circle cx="101.6" cy="148.6" r=".28"/>
<circle cx="114.3" cy="141" r=".28"/>
<circle cx="160" cy="146.1" r=".28"/>
</g>
<path d="M10.2 17.8h127" fill="none" stroke="#00f" stroke-width=".25"/>
<path d="M10.2 15.2h127M34.3 15.2v29.2h-2.6M134.6 15.2v61" fill="none" stroke="#008000" stroke-width=".25"/>
<g fill="none" stroke="#f00" stroke-width=".25">
<path d="M27.9 47v5.1M27.9 57.1v2.6h6.4M41.9 47v3.8M41.9 55.9v8.9M50.8 47v3.8M50.8 55.9v2.5h-5.1v6.4M59.7 47v3.8M59.7 55.9v5.1h-10.2v3.8M68.6 47v3.8M68.6 55.9v7.6h-15.3v1.3M77.5 55.9v2.5h-5.1v6.4M77.5 47v3.8"/>
<path d="M86.4 47v12.7h-10.2v3.8M91.4 47h-57.1v17.8M101.6 134.6h3.8M110.5 134.6h5.1M120.6 134.6h5.1M130.8 134.6h20.3M101.6 157.5h3.8M101.6 141h3.8M101.6 148.6h3.8M110.5 157.5h5.1M110.5 141h40.6M114.3 141v7.6h-3.8"/>
<path d="M120.6 157.5h5.1M130.8 157.5h20.3M147.3 141v5h3.8M101.6 163.8h3.8M101.6 179.1h3.8M110.5 163.8h33M110.5 179.1h5.1M120.6 179.1h30.5M149.9 166.4h1.2M101.6 185.4h3.8M110.5 185.4h5.1M120.6 185.4h5.1"/>
<path d="M123.2 185.4v7.6h27.9M130.8 185.4h20.3M101.6 203.2h3.8M101.6 208.3h3.8M101.6 213.4h3.8M110.5 203.2h41.9M110.5 208.3h41.9M110.5 213.4h41.9"/>
</g>
<g fill="none" stroke="#000" stroke-width=".25">
<path d="M30.5 47v10.1h7.6v7.7M38.1 62.2h40.6v1.3M156.2 134.6h3.8M160 128.3v93.9M156.2 157.5h3.8M156.2 141h3.8M156.2 146h3.8M156.2 179.1h3.8M156.2 166.4h3.8M156.2 185.4h3.8M156.2 193h3.8M157.5 203.2h2.5"/>
<path d="M157.5 208.3h2.5M157.5 213.4h2.5"/>
</g>
<g font-size="2.7">
<text x="31.7" y="29.2">220 V</text>
<text x="135.9" y="29.2">Circuito de Potência</text>
<text x="16.5" y="42.8">24 V</text>
<text x="45.7" y="45.7">Circuito de Comando (CLP)</text>
</g>
<text font-size="2.3" x="120.6" y="126.6">Programação LADDER</text>
<g font-size="2">
<text x="2.5" y="31.1">Chave Seletora</text>
<text x="31.7" y="33.7">(proteção da fonte)</text>
<text x="135.9" y="32.4">Partida Estrela-Triângulo</text>
<text x="6.3" y="45.1">(fonte retificadora)</text>
<text x="34.3" y="121.3">Alimentação</text>
<text x="48.3" y="121.3">T</text>
<text x="59.7" y="121.3">Y</text>
<text x="63.5" y="121.3">Lig. Triângulo Lig. Estrela OFF</text>
</g>
<g font-size="1.4">
<text x="25.4" y="66">Partida</text>
<text x="102.9" y="130.8">--- Proteção:</text>
<text x="105.4" y="137.2">Disj. Motor</text>
<text x="114.3" y="137.2">Emergência</text>
<text x="124.5" y="137.2">Relé Térmico</text>
<text x="105.4" y="143.5">Desliga</text>
<text x="142.2" y="142.2">Alimen.</text>
<text x="152.4" y="149.4">Triâng.</text>
<text x="102.9" y="153.7">--- Y:</text>
<text x="106.7" y="160">Liga</text>
<text x="115.6" y="160">Triâng.</text>
<text x="127" y="160">temp.</text>
<text x="151.1" y="160">Estrela</text>
<text x="105.4" y="166.4">Alimen.</text>
<text x="102.9" y="175.3">--- T:</text>
<text x="106.7" y="181.6">Liga</text>
<text x="115.6" y="181.6">Estrela</text>
<text x="151.1" y="181.6">Alimen.</text>
<text x="105.4" y="188">Alimen.</text>
<text x="116.8" y="188">temp.</text>
<text x="125.7" y="188">Estrela</text>
<text x="151.1" y="188">Triâng.</text>
<text x="151.1" y="195.6">Estrela</text>
<text x="102.9" y="199.4">--- Sinalização:</text>
</g>
<g font-size="1.1" fill="#008000">
<text x="16.5" y="1.1">A</text>
<text x="49.5" y="1.1">B</text>
<text x="82.5" y="1.1">C</text>
<text x="115.6" y="1.1">D</text>
<text x="148.6" y="1.1">E</text>
<text x=".4" y="16.3">1</text>
<text x="164.3" y="16.3">1</text>
<text x=".4" y="46.8">2</text>
<text x="164.3" y="46.8">2</text>
<text x=".4" y="77.3">3</text>
<text x="164.3" y="77.3">3</text>
<text x=".4" y="107.7">4</text>
<text x="164.3" y="107.7">4</text>
<text x=".4" y="138.2">5</text>
<text x="164.3" y="138.2">5</text>
<text x=".4" y="168.7">6</text>
<text x="164.3" y="168.7">6</text>
<text x=".4" y="199.2">7</text>
<text x="164.3" y="199.2">7</text>
<text x=".4" y="229.7">8</text>
<text x="164.3" y="229.7">8</text>
<text x="38.1" y="239.8">Data</text>
<text x="50.8" y="239.8">Nome</text>
<text x="63.5" y="239.8">Assinaturas</text>
<text x="76.2" y="239.8">Entidade</text>
<text x="106.7" y="239.8">Título</text>
<text x="25.4" y="242.4">Desenhado</text>
<text x="25.4" y="244.9">Verificado</text>
<text x="137.2" y="240.2">Data</text>
<text x="137.2" y="244.1">Arquivo:</text>
<text x="152.4" y="240.2">Num:</text>
<text x="16.5" y="246.6">A</text>
<text x="49.5" y="246.6">B</text>
<text x="82.5" y="246.6">C</text>
<text x="115.6" y="246.6">D</text>
<text x="148.6" y="246.6">E</text>
</g>
<g font-size="1.1">
<text x="8.3" y="15.9" transform="rotate(-90 8.3 15.9)">PE</text>
<text x="8.3" y="23.5" transform="rotate(-90 8.3 23.5)">L2</text>
<text x="8.3" y="21" transform="rotate(-90 8.3 21)">L3</text>
<text x="8.3" y="18.1" transform="rotate(-90 8.3 18.1)">N</text>
<text x="18.8" y="22.4" transform="rotate(-90 18.8 22.4)">3</text>
<text x="18.8" y="19.9" transform="rotate(-90 18.8 19.9)">5</text>
<text x="22.6" y="22.4" transform="rotate(-90 22.6 22.4)">4</text>
<text x="22.6" y="19.9" transform="rotate(-90 22.6 19.9)">6</text>
<text x="8.3" y="26.1" transform="rotate(-90 8.3 26.1)">L1</text>
<text x="18.8" y="25" transform="rotate(-90 18.8 25)">1</text>
<text x="22.6" y="25" transform="rotate(-90 22.6 25)">2</text>
<text x="20.7" y="32.3" transform="rotate(-90 20.7 32.3)">CH1</text>
<text x="24" y="33.3">D1</text>
<text x="28.4" y="31.5">1</text>
<text x="28.4" y="35.3">2</text>
<text x="30.9" y="31.5">3</text>
<text x="30.9" y="35.3">4</text>
<text x="91.4" y="33.3">D2</text>
<text x="95.7" y="31.5">1</text>
<text x="95.7" y="35.3">2</text>
<text x="98.2" y="31.5">3</text>
<text x="98.2" y="35.3">4</text>
<text x="119.7" y="33.3">DM1</text>
<text x="127.4" y="31.5">1</text>
<text x="130" y="31.5">3</text>
<text x="132.5" y="31.5">5</text>
<text x="28.4" y="40.3">1</text>
<text x="30.9" y="40.3">2</text>
<text x="127" y="37.8">I&gt;</text>
<text x="127.4" y="39.1">2</text>
<text x="129.5" y="37.8">I&gt;</text>
<text x="130" y="39.1">4</text>
<text x="132.1" y="37.8">I&gt;</text>
<text x="132.5" y="39.1">6</text>
<text x="24.8" y="42.9">FR</text>
<text x="27.6" y="45.5">+</text>
<text x="28.4" y="46.7">3</text>
<text x="30.3" y="45.5">-</text>
<text x="30.9" y="46.7">4</text>
<text x="32.2" y="44.2">PE</text>
<text x="28.4" y="53">1</text>
<text x="34.6" y="53.6">EMER</text>
<text x="42.3" y="51.8">11</text>
<text x="44.6" y="53.6">DESL</text>
<text x="51.2" y="51.8">11</text>
<text x="53.9" y="53.6">LIGA</text>
<text x="60.1" y="51.8">13</text>
<text x="64.6" y="53.6">DM1</text>
<text x="69" y="51.8">.3</text>
<text x="72.7" y="53.6">RT</text>
<text x="77.9" y="51.8">95</text>
<text x="25.3" y="54.9">-F</text>
<text x="28.4" y="56.9">2</text>
<text x="42.3" y="55.6">12</text>
<text x="51.2" y="55.6">12</text>
<text x="60.1" y="55.6">14</text>
<text x="69" y="55.6">.4</text>
<text x="77.9" y="55.6">96</text>
<text x="110" y="56.2">K2</text>
<text x="113.5" y="54.3">1</text>
<text x="113.5" y="58.1">2</text>
<text x="116" y="54.3">3</text>
<text x="116" y="58.1">4</text>
<text x="118.5" y="54.3">5</text>
<text x="118.5" y="58.1">6</text>
<text x="124" y="56.2">K1</text>
<text x="127.4" y="54.3">1</text>
<text x="127.4" y="58.1">2</text>
<text x="130" y="54.3">3</text>
<text x="130" y="58.1">4</text>
<text x="132.5" y="54.3">5</text>
<text x="132.5" y="58.1">6</text>
<text x="33.6" y="64.5">CLP</text>
<text x="74.3" y="63.2">CLP</text>
<text x="127.4" y="65.7">1</text>
<text x="130" y="65.7">3</text>
<text x="132.5" y="65.7">5</text>
<text x="23" y="68.7">LIGA</text>
<text x="33.3" y="66.2">L1/L+</text>
<text x="37.3" y="66.2">N/M</text>
<text x="41.5" y="66.2">I1</text>
<text x="45.3" y="66.2">I2</text>
<text x="48.7" y="66.2">I3</text>
<text x="52.9" y="66.2">I4</text>
<text x="60.5" y="66.2">I5</text>
<text x="64.3" y="66.2">I6</text>
<text x="68.2" y="66.2">I7</text>
<text x="72" y="66.2">I8</text>
<text x="123.1" y="67.6">RT</text>
<text x="127.4" y="69.6">2</text>
<text x="130" y="69.6">4</text>
<text x="132.5" y="69.6">6</text>
<text x="22.6" y="75.1">DESL</text>
<text x="127.4" y="77.2">U1</text>
<text x="130" y="77.2">V1</text>
<text x="132.5" y="77.2">W1</text>
<text x="135" y="77.2">PE</text>
<text x="22.3" y="81.4">EMER</text>
<text x="124.1" y="81.8">-M</text>
<text x="128" y="82.4">3</text>
<text x="129.2" y="80.6">M</text>
<text x="127.4" y="86.9">W2</text>
<text x="130" y="86.9">U2</text>
<text x="132.5" y="86.9">V2</text>
<text x="124" y="100.6">K3</text>
<text x="127.4" y="98.8">1</text>
<text x="130" y="98.8">3</text>
<text x="132.5" y="98.8">5</text>
<text x="35.6" y="105.1">Q1</text>
<text x="47" y="105.1">Q2</text>
<text x="58.4" y="105.1">Q3</text>
<text x="69.8" y="105.1">Q4</text>
<text x="127.4" y="102.6">2</text>
<text x="130" y="102.6">4</text>
<text x="132.5" y="102.6">6</text>
<text x="34.2" y="113.3">K1</text>
<text x="38.5" y="111.5">A1</text>
<text x="45.7" y="113.3">K2</text>
<text x="50" y="111.5">A1</text>
<text x="57.1" y="113.3">K3</text>
<text x="61.4" y="111.5">A1</text>
<text x="68.7" y="113.3">L3</text>
<text x="72.8" y="111.5">X1</text>
<text x="75" y="113.3">L4</text>
<text x="79.2" y="111.5">X1</text>
<text x="85.2" y="113.3">L5</text>
<text x="89.3" y="111.5">X1</text>
<text x="38.5" y="115.3">A2</text>
<text x="50" y="115.3">A2</text>
<text x="61.4" y="115.3">A2</text>
<text x="72.8" y="115.3">X2</text>
<text x="79.2" y="115.3">X2</text>
<text x="89.3" y="115.3">X2</text>
<text x="107.1" y="132.9">I4</text>
<text x="117.3" y="132.9">I1</text>
<text x="127.5" y="132.9">I8</text>
<text x="152.9" y="132.9">M1</text>
<text x="107.1" y="139.2">I2</text>
<text x="152.9" y="139.2">Q1</text>
<text x="153.4" y="141.3">R</text>
<text x="107.1" y="146.9">M1</text>
<text x="152.9" y="144.3">Q2</text>
<text x="153.4" y="146.3">R</text>
<text x="107.1" y="155.7">I3</text>
<text x="117.3" y="155.7">Q2</text>
<text x="127.2" y="155.7">bT1</text>
<text x="152.9" y="155.7">Q3</text>
<text x="153.4" y="157.8">S</text>
<text x="107.1" y="162.1">Q1</text>
<text x="143.6" y="167.3">5</text>
<text x="145.7" y="162.1">T1</text>
<text x="152.6" y="164.6">bT1</text>
<text x="107.1" y="177.3">I3</text>
<text x="117.3" y="177.3">Q3</text>
<text x="152.9" y="177.3">Q1</text>
<text x="153.4" y="179.4">S</text>
<text x="107.1" y="183.7">Q1</text>
<text x="117" y="183.7">bT1</text>
<text x="127.5" y="183.7">Q3</text>
<text x="152.9" y="183.7">Q2</text>
<text x="153.4" y="185.7">S</text>
<text x="152.9" y="191.3">Q3</text>
<text x="153.4" y="193.3">R</text>
<text x="107.1" y="201.5">Q1</text>
<text x="154.1" y="201.5">Q8</text>
<text x="107.1" y="206.5">Q2</text>
<text x="154.1" y="206.5">Q4</text>
<text x="107.1" y="211.6">Q3</text>
<text x="154.1" y="211.6">Q7</text>
</g>
</svg>
